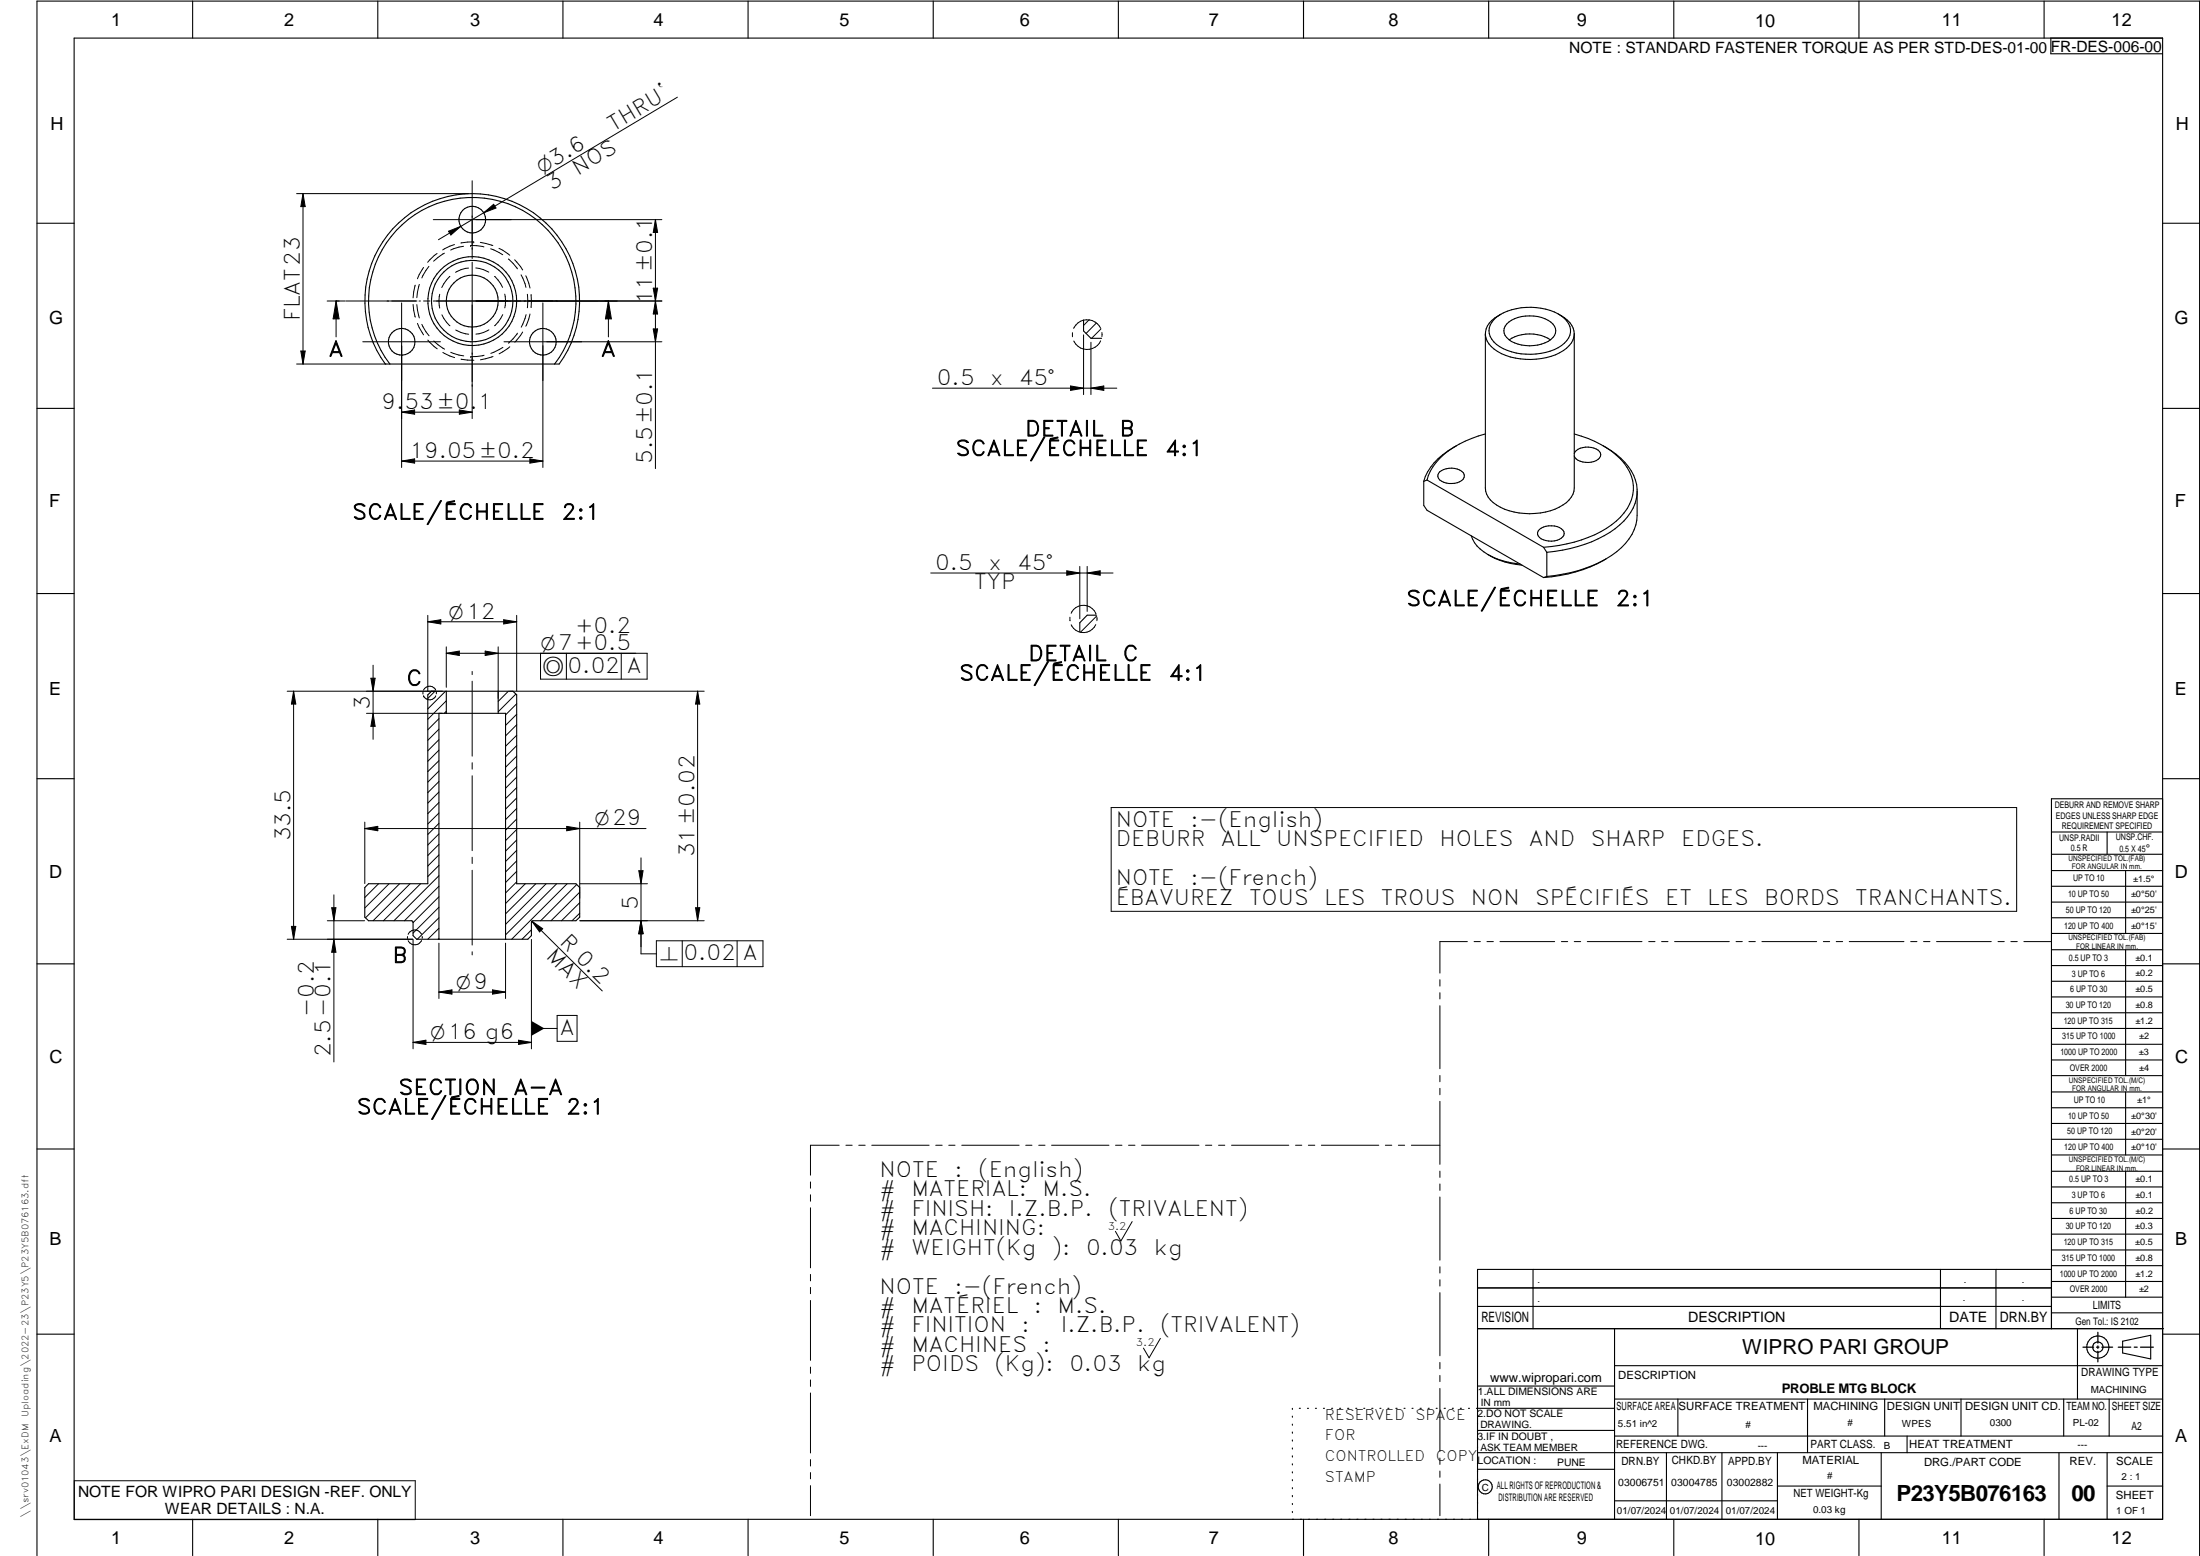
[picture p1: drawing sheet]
<svg xmlns="http://www.w3.org/2000/svg" width="594mm" height="420mm" viewBox="0 0 594 420" stroke-linecap="round" stroke-linejoin="round" font-family="sans-serif">
<g fill="none" stroke="#000" stroke-width=".3">
<path d="M20 10.3h564v400h-564zM52 .3v10M102 .3v10M152 .3v10M202 .3v10M252 .3v10M302 .3v10M352 .3v10M402 .3v10M452 .3v10M502 .3v10M552 .3v10"/>
<path d="M553.8 10.3v4.2h30.2M10 60.3h10M106 61.8a29 29 0 0 1 39.8-3 29 29 0 0 1 5.2 39.5h-47a29 29 0 0 1 2-36.5zM584 60.3h10M149.8 98.3a28 28 0 0 0-3.4-37.6 28 28 0 0 0-37.8 0 28 28 0 0 0-3.3 37.6M292.6 86.4v3l2 2h2.9M401.1 90.1v41.7a6 6 0 0 0 4 5.1 18.4 18.4 0 0 0 17-.5 5.8 5.8 0 0 0 3-4.6v-41.7M403.4 86.3a14.9 14.9 0 0 1 12.7-3.1 9.6 9.6 0 0 1 7.8 4.9 4.5 4.5 0 0 1-2.2 5.2 16.6 16.6 0 0 1-17.6-.3 4.3 4.3 0 0 1-.7-6.7zM405.3 84.8a5.9 5.9 0 0 0-4 6.5 8.9 8.9 0 0 0 6.5 5.1 19 19 0 0 0 14.4-1.7 5.6 5.6 0 0 0 2.9-4.6M406.9 87.5a10 10 0 0 1 12.4 0 2.67 2.67 0 0 1-.5 4.2 10.3 10.3 0 0 1-11.3 0 2.7 2.7 0 0 1-.6-4.2zM418.7 91.8a10.4 10.4 0 0 0-11.2 0M420.9 84.8a6.5 6.5 0 0 1 4.2 5.3"/>
<path d="M10 110.3h10M401.1 117.2a30.2 30.2 0 0 0-10 4.6M425.1 117.2a26.7 26.7 0 0 1 13.5 7.9 10.4 10.4 0 0 1-1 14.5 29.7 29.7 0 0 1-16.6 7.7l-4.2 .5M584 110.3h10M384.5 130v6.5l.9 1.3 31.4 18.2M385.4 129.6l-.9 .4M385.4 129.6l31.4 18.2M388.7 127.4a5.1 5.1 0 0 1 6.4 .2 1.61 1.61 0 0 1-.9 2.5 5 5 0 0 1-5.8-.9 1.38 1.38 0 0 1 .3-1.8zM391.1 121.7a15.3 15.3 0 0 0-6.6 8.3M391.1 121.8a14.8 14.8 0 0 0-5.7 7.8M393.3 120.4l-2.2 1.3M425.1 122.5a4 4 0 0 1 4.6-1.7 2.33 2.33 0 0 1 2.5 2.4 4.4 4.4 0 0 1-5.5 1.3 2.32 2.32 0 0 1-1.6-1.4"/>
<path d="M432.9 120.4a16.5 16.5 0 0 1 9.1 10.5l.1 8.2a12.7 12.7 0 0 1-5.5 9.9l-3 2M442.1 133.4a13.5 13.5 0 0 1-6 9.4 37 37 0 0 1-18.4 6.3M397.3 144.7a8.9 8.9 0 0 0 4.5 5M401.8 149.7a21.7 21.7 0 0 0 8.7 2.6M401.8 149.7a20.5 20.5 0 0 0 9.2 2.9M415.7 143a5.2 5.2 0 0 1 6.4 .2 1.57 1.57 0 0 1-1 2.4 5.4 5.4 0 0 1-5.4-.5 1.37 1.37 0 0 1 0-2.1zM416.8 147.8l.9 1.3M417.7 155.7l-.9 .3M417.7 149.1v6.6M433.6 151a37.4 37.4 0 0 1-16.8 5M433.6 151a39 39 0 0 1-15.9 4.7M10 160.3h10"/>
<path d="M296.1 166.1h-2.5l-2 2v2.5M584 160.3h10M115.5 187.6l1-1h22l1 1v51h16l1 1v8l-1 1h-11.6l-.4 .4v3.6l-1 1h-30l-1-1v-3.6l-.4-.4h-11.6l-1-1v-8l1-1h16zM120.5 186.6v6M134.5 186.6v6M10 210.3h10M584 215.7h-30v143.1M584 210.3h10M554 224.7h30M554 230.7h30M554 235.1h30M554 239.3h30"/>
<path d="M569 224.7v6M574 235.1v17M118.5 253.6v-61h18v61M554 243.6h30M554 247.8h30M554 252.1h30M554 256.5h30M574 256.5v33.9M10 260.3h10M554 260.7h30M554 265h30M554 269.2h30"/>
<path d="M554 273.5h30M554 277.7h30M584 260.3h10M554 282h30M554 286.2h30M554 290.4h30M554 294.9h30M554 299.1h30M574 294.9v17M10 310.3h10M554 303.4h30M554 307.6h30"/>
<path d="M554 311.9h30M554 316.3h30M574 316.3v34M584 310.3h10M554 320.5h30M554 324.8h30M554 329h30M554 333.2h30M554 337.5h30M399 358.8h185.2M399 352.8h155M399 347.8h155"/>
<path d="M414 342.8v16M436 358.8v51.5M524 342.8v16M539 342.8v16M554 341.8h30M554 346h30M554 350.3h30M554 354.5h30M554 342.8h-155v67.5M561 358.8v19M10 360.3h10M399 374.3h37"/>
<path d="M436 377.8h148M453.1 377.8v10M488.1 377.8v14.5M508.9 377.8v10M529.5 377.8v10M557.3 377.8v10M569.5 377.8v10M573.2 362.2l7.6-1.6v6.3l-7.6-1.6zM584 368.8h-148M584 360.3h10M349 380.3v.3M349 382.4v.3"/>
<path d="M349 384.6v.3M349 386.7v.3M349 388.8v.3M349 391v.3M349 393.1v.3M349 395.3v.3M349 397.4v.3M349 399.5v.3M350.9 380.3h.2M353.1 380.3h.2M355.2 380.3h.3M357.4 380.3h.3"/>
<path d="M359.6 380.3h.3M361.7 380.3h.3M363.9 380.3h.3M366.1 380.3h.3M368.3 380.3h.2M370.4 380.3h.3M372.6 380.3h.3M374.8 380.3h.3M376.9 380.3h.4M379.1 380.3h.3M381.3 380.3h.3M383.4 380.3h.4"/>
<path d="M385.6 380.3h.3M387.8 380.3h.3M390 380.3h.3M392.2 380.3h.3M394.3 380.3h.3M396.5 380.3h.3M398.7 380.3h37.3M399 396.7h37M399 392.3h185M399 386.2h37M436 387.8h148M450 392.3v18"/>
<path d="M465 392.3v18M480 392.3v18M508 392.3v18M515 387.8v4.5M556 392.3v18M569 392.3v18M52 410.3v9.7M102 410.3v9.7M152 410.3v9.7M202 410.3v9.7M252 410.3v9.7M302 410.3v9.7"/>
<path d="M349 401.7v.3M349 403.8v.4M349 406v.3M349 408.1v.3M352 410.3v9.7M402 410.3v9.7M436 405.3h44M452 410.3v9.7M480 401.3h28M502 410.3v9.7M552 410.3v9.7M569 401.3h15"/>
<path d="M10 420v-419.7h584v419.7"/>
<circle cx="127.5" cy="59.3" r="3.6"/>
<circle cx="108.5" cy="92.3" r="3.6"/>
<circle cx="127.5" cy="81.3" r="11"/>
<circle cx="127.5" cy="81.3" r="7"/>
<circle cx="127.5" cy="81.3" r="12"/>
<circle cx="146.6" cy="92.3" r="3.6"/>
<circle cx="566.5" cy="363.7" r="1.39"/>
<circle cx="566.5" cy="363.8" r="3"/>
<circle cx="401.1" cy="401.5" r="1.9"/>
</g>
<g fill="none" stroke="#000" stroke-width=".27">
<path d="M182.9 26.2l-64.5 38.5M80.1 52.3h46.4M81.8 52.3v46M81.8 52.3l.6 3.5h-1.2zM117 59.3h61.7M127.5 48.8v21M130.6 57.4l2.7-2.2 .6 1zM177 59.3v67.2M177 59.3l.6 3.5h-1.2zM112.1 77l-.6 3.4M113.2 76.8l-.6 3.6M114.4 72.2l-1.7 3.1"/>
<path d="M115.8 71.9l-1.9 3.2M118 68.5l-2.5 2.3M118.7 79.5a8.3 8.3 0 0 0 0 3.7M120 68.4l-2.9 2.1M121.1 62.4l3.3-1.3-2.7 2.4zM121.5 74.6l-.9 1-1.3 2M122.7 66l-3.2 1.5M125.2 66.5l-1.3 .2-2.2 .8M126.5 72.4a7.6 7.6 0 0 0-3.5 1.1M127.1 66.3h.1M127.1 66.3l3.6 .4M127.5 70.8v42.2"/>
<path d="M127.9 65.3h.1M127.9 65.3l-3.4 .3M128.5 72.3a8.5 8.5 0 0 1 3.5 1.2M129.7 65.4l3.4 .9M132.5 67.2l3.3 1.6M133.6 74.6l.9 1 1.2 2M134.7 67.1l3 1.8M136.3 79.4a8.3 8.3 0 0 1 0 3.7M137.3 69.9l2.4 2.7M139 70.1l2.1 2.8M140.7 74.2l1.3 3.4M142 74.5l1.1 3.3"/>
<path d="M142.4 79.5v3.6M143.4 79.5v3.5M176.4 77.8h1.2l-.6 3.5zM80.1 98.3h24.1M81.2 94.8h1.2l-.6 3.5zM88.3 81.3h4.9M90.8 81.3l.8 4.8h-1.6zM90.8 81.3v9.7M93.4 81.3h19.2M98 92.3h20.9M108.5 81.8v44.4M111.5 82.2l.6 3.4"/>
<path d="M112.6 82.3l.6 3.6M112.7 87.3l1.7 3.1M113.2 81.3h.3M113.9 87.6l2 3.1M114.4 81.3h1.7M115.5 91.8l2.6 2.4M117.1 92.1l3 2.2M119.3 85l1.3 2 .9 1M119.6 95.2l3.2 1.4M121.7 95.1l2.2 .8 1.3 .2M123.1 89.1a8.5 8.5 0 0 0 3.5 1.2M124.5 97l3.5 .3"/>
<path d="M127.1 96.3h.1M130.7 95.9l-3.6 .4M132 89.1a7.6 7.6 0 0 1-3.5 1.1M133.1 96.3l-3.4 .9M135.8 85l-1.3 2-.9 1M135.8 93.8l-3.3 1.6M136.1 92.3h42.6M137.7 93.6l-2.9 1.9M139.7 90l-2.4 2.7M141.1 89.7l-2.1 2.7M142.1 85l-1.3 3.3M143.1 84.8l-1.1 3.3"/>
<path d="M146.6 81.8v44.4M164.3 81.3l.8 4.8h-1.6zM164.3 81.3v9.7M176.4 88.8h1.2l-.6 3.5zM177 81.3l.6 3.5h-1.2zM178.7 81.3h-61.7M289.6 89.8v1.1M292.6 90.4v16.2M294.1 86.4l-1.5 1.5M294.6 92.4v14.2M296.1 87.2l-2.8 2.8M297.2 88.6a4 4 0 0 0-3.6-2.2 4 4 0 0 0-3.7 2.3"/>
<path d="M297.2 92a4 4 0 0 1-3.6 2.4 4 4 0 0 1-3.6-2.3M297.3 88.8l-2.5 2.6M297.6 89.8v1.1M108.5 111.3h19M108.5 111.3l3.5-.6v1.1zM124 110.7l3.5 .6-3.5 .5zM251.8 104.8h49.8M289.1 104.2l3.5 .6-3.5 .6zM294.6 104.8l3.5-.6v1.2zM108.5 124.5h38.1M108.5 124.5l3.5-.6v1.2zM143.1 123.9l3.5 .6-3.5 .6z"/>
<path d="M251.3 154.7h49.3M288.1 154.1l3.5 .6-3.5 .6zM291.6 153v14.1M293.6 154.7l3.5-.6v1.2zM293.6 153v12.1M100.7 179.6v20M115.5 166.2v20.4M115.5 167.9l3.5-.6v1.2zM115.5 167.9h24M120.5 174.7v10.9M120.5 176.4l3.5-.6v1.2zM120.5 176.4h54.2v7h-28.7v-7"/>
<path d="M131 175.8l3.5 .6-3.5 .6zM134.5 174.7v13.9M136 167.3l3.5 .6-3.5 .6zM139.5 166.2v20.4M152.9 176.4v7M167.8 176.4v7M288.9 166.7l.1 .9M289.3 165.6a3.6 3.6 0 0 1 3.3-2.2 3.6 3.6 0 0 1 3.3 2.2M295.9 165.6h.1M295.9 168.7a3.6 3.6 0 0 1-3.3 2.1 3.6 3.6 0 0 1-3.3-2.1M296.2 166.3l-4.4 4.4M296.2 166.6v1"/>
<path d="M77.5 186.6h42M79.3 186.6v67M79.3 186.6l.6 3.5h-1.2zM99 192.6h20.5M100.2 183.1h1.1l-.6 3.5zM100.7 192.6l.6 3.5h-1.1zM114.2 186.9v.5M114.3 186.4a1.81 1.81 0 0 1 1.7-1.1 1.81 1.81 0 0 1 1.6 1.1M114.4 187.9h.1M117.5 186.6l-2 2M117.7 187.9a1.8 1.8 0 0 1-1.7 1.1 1.8 1.8 0 0 1-1.6-1.1M117.8 186.9v.5"/>
<path d="M118.5 194.1l-3 3M118.5 196.9l-3 3M118.5 199.7l-3 3M120.3 186.6l-4.8 4.8M120.5 189.2l-5 5M120.5 192.1l-.5 .5M127.5 181.3v.9M127.5 183.9v20.3M137.3 186.6l-2.8 2.8M137.6 186.6h52.6M139.3 187.4l-4.8 4.8M139.5 190l-3 3"/>
<path d="M139.5 192.9l-3 3M139.5 195.7l-3 3M139.5 198.5l-3 3M188.4 186.6v62M188.4 186.6l.6 3.5h-1.2zM118.5 202.6l-3 3M118.5 205.4l-3 3M118.5 208.2l-3 3M118.5 211l-3 3M118.5 213.9l-3 3M118.5 216.7l-3 3M118.5 219.5l-3 3"/>
<path d="M127.5 206v1.7M127.5 209.5v20.2M139.5 201.3l-3 3M139.5 204.2l-3 3M139.5 209.8l-3 3.1M139.5 215.5l-3 3M139.5 218.3l-3 3M139.5 207l-3 3M139.5 212.7l-3 2.9M300.1 218.1h244.5v28h-244.5zM98.5 222v16.6M98.5 223.7l3.5-.6v1.2z"/>
<path d="M98.5 223.7h75.9M102.2 238.6l-3.7 3.8M105.1 238.6l-6.6 6.6M107.9 238.6l-9.2 9.2M110.7 238.6l-10 10M113.6 238.6l-10.1 10M118.5 236.5l-12.1 12.1M118.5 239.3l-9.3 9.3M118.5 222.3l-3 3M118.5 225.2l-3 3M118.5 228l-3 3M118.5 230.8l-3 3"/>
<path d="M118.5 233.7l-3 3M127.5 231.5v1.7M127.5 235v20.2M139.5 221.1l-3 3.1M139.5 224l-3 3M139.5 232.5l-3 3M139.5 226.8l-3 3M139.5 229.6l-3 3M139.5 235.3l-3 3M139.5 238.1l-3 3M141.9 238.6l-5.4 5.4M144.7 238.6l-8.2 8.2"/>
<path d="M147.5 238.6l-11 11M150.3 238.6l-13.8 13.8M153 223.1l3.5 .6-3.5 .6zM153.2 238.6l-15 15M155.7 238.8l-9.7 9.8M156.5 222v20.6M156.6 238.6h18.2M172.5 235.1h1.1l-.5 3.5zM173.1 231.6v26h4.1M77.5 253.6h34M78.7 250.1h1.2l-.6 3.5zM88.4 248.6h10.1"/>
<path d="M89.6 245.1h1.1l-.5 3.5zM90.2 241.6v45.2M90.2 253.6l.5 3.5h-1.1zM110.1 252.9v.5M111.5 253.7v29.5M113.8 254a1.99 1.99 0 0 1-1.8 1.1 1.99 1.99 0 0 1-1.8-1.1M113.8 252.3a1.96 1.96 0 0 0-1.8-1.2 1.96 1.96 0 0 0-1.8 1.2M114 252.9v.5M118.5 254.7v14.9M118.5 247.8l-5.8 5.8M118.5 242.1l-7 7M118.5 245l-7 7"/>
<path d="M118.5 250.7l-3 2.9M118.5 253.4l-.1 .2M127.5 257v.9M136.5 254.7v14.9M143.5 253.7v29.5M143.5 251.1l-2.5 2.5M143.6 248.8l3 2-.9 .8zM143.6 248.8l19 18.8M156.5 240.9l-7.7 7.7M156.5 243.8l-4.9 4.8M156.5 246.6l-2 2M156.6 248.6h33.6"/>
<path d="M173.1 248.6l.5 3.5h-1.1zM177.2 254h28.8v7h-28.8zM184.2 254v7M187.8 245.1h1.2l-.6 3.5zM199 254v7M396.2 254.3h-7.4v8.5M398.1 254.3h1.6M401.5 254.3h1.8M405 254.3h14.8M421.6 254.3h1.7M425.1 254.3h1.7M428.6 254.3h14.8"/>
<path d="M445.2 254.3h1.7M448.7 254.3h1.7M452.2 254.3h14.8M468.8 254.3h1.7M472.3 254.3h1.7M475.8 254.3h14.8M492.4 254.3h1.7M495.8 254.3h1.8M499.4 254.3h14.7M516 254.3h1.6M519.4 254.3h1.8M522.9 254.3h14.8"/>
<path d="M539.5 254.3h1.7M543 254.3h1.7M546.5 254.3h7.4M118.5 267.9h18M118.5 267.9l3.5-.6v1.1zM133 267.3l3.5 .6-3.5 .5zM143.5 277.7h6.9M150.4 274.2h5.4v7h-5.4zM388.8 264.5v1.8M388.8 268.1v1.6M388.8 271.6v17M111.5 281.5l3.5-.6v1.1z"/>
<path d="M111.5 281.5h32M140 280.9l3.5 .6-3.5 .5zM388.8 290.4v1.7M388.8 293.9v1.7M388.8 297.4v17M218.9 319.2v1.6M226.6 309.2h-7.7v8.1M228.4 309.2h1.7M231.9 309.2h1.7M235.4 309.2h15.5M252.7 309.2h1.7M256.2 309.2h1.7"/>
<path d="M259.7 309.2h15.5M277 309.2h1.7M280.5 309.2h1.7M284 309.2h15.5M301.2 309.2h1.8M304.8 309.2h1.7M308.3 309.2h15.5M325.5 309.2h1.7M329.1 309.2h1.6M332.6 309.2h15.4M349.8 309.2h1.7M353.3 309.2h1.7"/>
<path d="M356.8 309.2h15.5M374.1 309.2h1.7M377.6 309.2h1.7M381.1 309.2h7.7M388.8 316.2v1.7M388.8 319.7v1.7M218.9 322.6v1.8M218.9 326.1v16.2M305.7 329.9l-3 5.2-1.5-2.6M388.8 323.2v17.1M218.9 344.1v1.8M218.9 347.6v1.7"/>
<path d="M218.9 351.2v16.1M388.8 342.1v1.6M388.8 345.6v1.7M388.8 349v17.1M218.9 369.1v1.7M218.9 372.6v1.8M218.9 376.1v16.2M313.3 361.4l-3 5.2-1.5-2.6M388.8 367.9v1.7M388.8 371.4v1.7M388.8 374.9v17M20.1 399.8h92v10.5h-92z"/>
<path d="M218.9 394.1v1.8M218.9 397.6v1.7M388.8 393.7v1.7M388.8 397.2v1.7M218.9 401.2v8.1M388.8 400.7v8.6"/>
</g>
<path d="M566.5 359.7v3M562.5 363.8h2.9M566.1 363.8h.7M566.5 363.4v.7M566.5 364.9v2.8M567.6 363.8h2.9M572 363.8h3.4M576.3 363.8h.8M578 363.8h3.5" fill="none" stroke="#000" stroke-width=".34"/>
<g fill="#000">
<path d="M81.8 52.3l.6 3.5h-1.2zM130.6 57.4l2.7-2.2 .6 1zM121.1 62.4l3.3-1.3-2.7 2.4zM177 59.3l.6 3.5h-1.2zM176.4 77.8h1.2l-.6 3.5zM81.2 94.8h1.2l-.6 3.5zM90.8 81.3l.8 4.8h-1.6zM164.3 81.3l.8 4.8h-1.6zM177 81.3l.6 3.5h-1.2zM176.4 88.8h1.2l-.6 3.5zM108.5 111.3l3.5-.6v1.1zM124 110.7l3.5 .6-3.5 .5z"/>
<path d="M289.1 104.2l3.5 .6-3.5 .6zM294.6 104.8l3.5-.6v1.2zM108.5 124.5l3.5-.6v1.2zM143.1 123.9l3.5 .6-3.5 .6zM288.1 154.1l3.5 .6-3.5 .6zM293.6 154.7l3.5-.6v1.2zM115.5 167.9l3.5-.6v1.2zM120.5 176.4l3.5-.6v1.2zM131 175.8l3.5 .6-3.5 .6zM136 167.3l3.5 .6-3.5 .6zM79.3 186.6l.6 3.5h-1.2zM100.2 183.1h1.1l-.6 3.5z"/>
<path d="M100.7 192.6l.6 3.5h-1.1zM188.4 186.6l.6 3.5h-1.2zM98.5 223.7l3.5-.6v1.2zM153 223.1l3.5 .6-3.5 .6zM172.5 235.1h1.1l-.5 3.5zM78.7 250.1h1.2l-.6 3.5zM90.2 253.6l.5 3.5h-1.1zM89.6 245.1h1.1l-.5 3.5zM143.6 248.8l3 2-.9 .8zM173.1 248.6l.5 3.5h-1.1zM187.8 245.1h1.2l-.6 3.5zM118.5 267.9l3.5-.6v1.1z"/>
<path d="M133 267.3l3.5 .6-3.5 .5zM143.5 275.7l3.5 2-3.5 2zM111.5 281.5l3.5-.6v1.1zM140 280.9l3.5 .6-3.5 .5z"/>
</g>
<g font-size="6">
<text x="512.1" y="405.2">P23Y5B076163</text>
<text x="559.4" y="405.2">00</text>
</g>
<g font-size="5.7">
<text x="165.6" y="35.6" transform="rotate(-31 165.6 35.6)">THRU`</text>
<text x="156" y="47.5" transform="rotate(-31 156 47.5)">NOS</text>
<text x="149" y="51.6" transform="rotate(-31 149 51.6)">3</text>
<text x="176.1" y="82.2" transform="rotate(-90 176.1 82.2)">11±0.1</text>
<text x="80.9" y="86.8" transform="rotate(-90 80.9 86.8)">FLAT23</text>
<text x="88.7" y="96.2">A</text>
<text x="162.3" y="96.2">A</text>
<text x="253" y="103.9">0.5</text>
<text x="267.4" y="103.9">x</text>
<text x="275.2" y="103.9">45°</text>
<text x="103" y="110.4">9.53±0.1</text>
<text x="276.8" y="117.8">DETAIL</text>
<text x="302.3" y="117.8">B</text>
<text x="110.6" y="123.6">19.05±0.2</text>
<text x="176.1" y="125.3" transform="rotate(-90 176.1 125.3)">5.5±0.1</text>
<text x="258.1" y="123.1">SCALE/ÉCHELLE</text>
<text x="314.6" y="123.1">4:1</text>
<text x="95.1" y="140.3">SCALE/ÉCHELLE</text>
<text x="151.7" y="140.3">2:1</text>
<text x="252.6" y="153.8">0.5</text>
<text x="266.9" y="153.8">x</text>
<text x="274.7" y="153.8">45°</text>
<text x="263.1" y="159.1">TYP</text>
<text x="379.8" y="163.6">SCALE/ÉCHELLE</text>
<text x="436.3" y="163.6">2:1</text>
<text x="155.3" y="171">+0.2</text>
<text x="277.7" y="178.5">DETAIL</text>
<text x="303.2" y="178.5">C</text>
<text x="109.8" y="185.1">C</text>
<text x="153.3" y="181.7">0.02 A</text>
<text x="259" y="183.7">SCALE/ÉCHELLE</text>
<text x="315.6" y="183.7">4:1</text>
<text x="99.9" y="191.6" transform="rotate(-90 99.9 191.6)">3</text>
<text x="78.4" y="227.2" transform="rotate(-90 78.4 227.2)">33.5</text>
<text x="301.3" y="223.3">NOTE</text>
<text x="321.5" y="223.3">:-(English)</text>
<text x="187.5" y="231.5" transform="rotate(-90 187.5 231.5)">31±0.02</text>
<text x="301.3" y="228.6">DEBURR</text>
<text x="329.7" y="228.6">ALL</text>
<text x="344.6" y="228.6">UNSPECIFIED</text>
<text x="388.7" y="228.6">HOLES</text>
<text x="412.9" y="228.6">AND</text>
<text x="429.6" y="228.6">SHARP</text>
<text x="454" y="228.6">EDGES.</text>
<text x="301.3" y="239.1">NOTE</text>
<text x="321.5" y="239.1">:-(French)</text>
<text x="172.2" y="245.6" transform="rotate(-90 172.2 245.6)">5</text>
<text x="301.3" y="244.3">ÉBAVUREZ</text>
<text x="337.3" y="244.3">TOUS</text>
<text x="357.6" y="244.3">LES</text>
<text x="372.9" y="244.3">TROUS</text>
<text x="397.2" y="244.3">NON</text>
<text x="414.6" y="244.3">SPÉCIFIÉS</text>
<text x="449.6" y="244.3">ET</text>
<text x="461" y="244.3">LES</text>
<text x="476.4" y="244.3">BORDS</text>
<text x="501" y="244.3">TRANCHANTS.</text>
<text x="150.9" y="254.7" transform="rotate(45 150.9 254.7)">R 0.2</text>
<text x="106" y="260">B</text>
<text x="147.2" y="258.4" transform="rotate(45 147.2 258.4)">MAX</text>
<text x="184.6" y="259.3">0.02 A</text>
<text x="84.7" y="274.7" transform="rotate(-90 84.7 274.7)">-0.2</text>
<text x="151.2" y="279.4">A</text>
<text x="89.3" y="285.5" transform="rotate(-90 89.3 285.5)">2.5-0.1</text>
<text x="107.6" y="295.6">SECTION</text>
<text x="138.6" y="295.6">A-A</text>
<text x="96.3" y="300.9">SCALE/ÉCHELLE</text>
<text x="152.9" y="300.9">2:1</text>
<text x="237.5" y="317.8">NOTE</text>
<text x="257.7" y="317.8">:</text>
<text x="264.1" y="317.8">(English)</text>
<text x="237.5" y="323">#</text>
<text x="246.1" y="323">MATERIAL:</text>
<text x="281.5" y="323">M.S.</text>
<text x="237.5" y="328.3">#</text>
<text x="246.1" y="328.3">FINISH:</text>
<text x="272.4" y="328.3">I.Z.B.P.</text>
<text x="299.3" y="328.3">(TRIVALENT)</text>
<text x="237.5" y="333.5">#</text>
<text x="246.1" y="333.5">MACHINING:</text>
<text x="237.5" y="338.8">#</text>
<text x="246.1" y="338.8">WEIGHT(Kg</text>
<text x="284" y="338.8">):</text>
<text x="293.3" y="338.8">0.03</text>
<text x="311.6" y="338.8">kg</text>
<text x="237.5" y="349.3">NOTE</text>
<text x="257.7" y="349.3">:-(French)</text>
<text x="237.5" y="354.5">#</text>
<text x="237.5" y="359.8">#</text>
<text x="246.1" y="359.8">FINITION</text>
<text x="246.1" y="354.5">MATÉRIEL</text>
<text x="275.8" y="359.8">:</text>
<text x="279.2" y="354.5">:</text>
<text x="285.6" y="354.5">M.S.</text>
<text x="286.4" y="359.8">I.Z.B.P.</text>
<text x="313.3" y="359.8">(TRIVALENT)</text>
<text x="237.5" y="365">#</text>
<text x="246.1" y="365">MACHINES</text>
<text x="281.5" y="365">:</text>
<text x="237.5" y="370.3">#</text>
<text x="246.1" y="370.3">POIDS</text>
<text x="268.5" y="370.3">(Kg):</text>
<text x="288.8" y="370.3">0.03</text>
<text x="307.1" y="370.3">kg</text>
</g>
<text font-size="5.6" x="470.5" y="365.5">WIPRO PARI GROUP</text>
<g font-size="5.4">
<text x="146.3" y="47.1" transform="rotate(-31 146.3 47.1)">O3.6</text>
<text x="121.2" y="167">O12</text>
<text x="146" y="175.5">O7+0.5</text>
<text x="146.6" y="181.7">a</text>
<text x="160.6" y="222.8">O29</text>
<text x="178.3" y="259.3">n</text>
<text x="123.2" y="267">O9</text>
<text x="116.2" y="280.6">O16 g6</text>
</g>
<g font-size="4.9">
<text x="30" y="6.9">1</text>
<text x="76.7" y="6.9">2</text>
<text x="127" y="6.9">3</text>
<text x="176.5" y="6.9">4</text>
<text x="226.7" y="6.9">5</text>
<text x="275.4" y="6.9">6</text>
<text x="326.4" y="6.9">7</text>
<text x="375" y="6.9">8</text>
<text x="425.8" y="6.9">9</text>
<text x="473.9" y="7.3">10</text>
<text x="524.3" y="6.9">11</text>
<text x="570.2" y="6.9">12</text>
<text x="13.6" y="35.1">H</text>
<text x="587.6" y="35.1">H</text>
<text x="13.2" y="87.5">G</text>
<text x="587.2" y="87.5">G</text>
<text x="13.2" y="137">F</text>
<text x="587.2" y="137">F</text>
<text x="13.2" y="187.6">E</text>
<text x="587.2" y="187.6">E</text>
<text x="13.2" y="237">D</text>
<text x="587.2" y="237">D</text>
<text x="13.4" y="287.1">C</text>
<text x="587.4" y="287.1">C</text>
<text x="13.4" y="336.2">B</text>
<text x="587.4" y="336.2">B</text>
<text x="13.4" y="389.3">A</text>
<text x="587.4" y="389.3">A</text>
<text x="30" y="416.9">1</text>
<text x="76.7" y="416.9">2</text>
<text x="127" y="416.9">3</text>
<text x="176.5" y="416.9">4</text>
<text x="226.7" y="416.9">5</text>
<text x="275.4" y="416.9">6</text>
<text x="326.4" y="416.9">7</text>
<text x="375" y="416.9">8</text>
<text x="425.8" y="416.9">9</text>
<text x="473.9" y="417.3">10</text>
<text x="524.3" y="416.9">11</text>
<text x="570.2" y="416.9">12</text>
</g>
<g font-size="4.2">
<text x="423.7" y="14.3">NOTE : STANDARD FASTENER TORQUE AS PER STD-DES-01-00</text>
<text x="553.8" y="14">FR-DES-006-00</text>
<text x="21.1" y="404.3">NOTE FOR WIPRO PARI DESIGN -REF. ONLY</text>
<text x="44.5" y="408.8">WEAR DETAILS : N.A.</text>
</g>
<g font-size="3.9">
<text x="400" y="357.1">REVISION</text>
<text x="455.9" y="357.1">DESCRIPTION</text>
<text x="526.4" y="357.1">DATE</text>
<text x="540" y="357.1">DRN.BY</text>
<text x="357.8" y="383.3">RESERVED</text>
<text x="382.3" y="383.3">SPACE</text>
<text x="357.8" y="388.9">FOR</text>
<text x="357.8" y="394.5">CONTROLLED</text>
<text x="387.8" y="394.5">COPY</text>
<text x="357.8" y="400">STAMP</text>
</g>
<text font-size="3.6" x="481.2" y="376.1">PROBLE MTG BLOCK</text>
<text font-size="3.5" x="402.4" y="373.3">www.wipropari.com</text>
<g font-size="3.1">
<text x="565.1" y="353.5">LIMITS</text>
<text x="562" y="371.7">DRAWING TYPE</text>
<text x="437" y="372.3">DESCRIPTION</text>
<text x="436.5" y="380.8">SURFACE AREA</text>
<text x="453.3" y="380.8">SURFACE TREATMENT</text>
<text x="489.7" y="380.8">MACHINING</text>
<text x="509.5" y="380.8">DESIGN UNIT</text>
<text x="530.6" y="380.8">DESIGN UNIT CD.</text>
<text x="558" y="380.6">TEAM NO.</text>
<text x="570.3" y="380.7">SHEET SIZE</text>
<text x="575.6" y="386.1">A2</text>
<text x="436.4" y="391.1">REFERENCE DWG.</text>
<text x="437.8" y="395.5">DRN.BY</text>
<text x="451.4" y="395.4">CHKD.BY</text>
<text x="466.6" y="395.5">APPD.BY</text>
<text x="486.7" y="395.4">MATERIAL</text>
<text x="488.9" y="390.9">PART CLASS.</text>
<text x="515.6" y="390.9">HEAT TREATMENT</text>
<text x="519.6" y="395.9">DRG./PART CODE</text>
<text x="558.9" y="395.5">REV.</text>
<text x="571.4" y="395.6">SCALE</text>
<text x="484.3" y="404.2">NET WEIGHT-Kg</text>
<text x="571.4" y="404.7">SHEET</text>
</g>
<text font-size="3" x="579.5" y="230.1">°</text>
<g font-size="2.8">
<text x="299.1" y="332.1">3.2</text>
<text x="560.4" y="357.7">Gen Tol.: IS 2102</text>
<text x="306.7" y="363.6">3.2</text>
<text x="399.1" y="376.6">1.ALL DIMENSIONS ARE</text>
<text x="399" y="382.7">2.DO NOT SCALE</text>
<text x="399" y="388.7">3.IF IN DOUBT ,</text>
<text x="399" y="395.4">LOCATION :</text>
<text x="420.5" y="396">PUNE</text>
<text x="404.2" y="402">ALL RIGHTS OF REPRODUCTION &amp;</text>
<text x="437" y="401.2">03006751</text>
<text x="451.3" y="401.2">03004785</text>
<text x="466.3" y="401.2">03002882</text>
<text x="404.7" y="405.4">DISTRIBUTION ARE RESERVED</text>
</g>
<g font-size="2.7">
<text x="564.6" y="376.2">MACHINING</text>
<text x="399.9" y="379.7">IN mm</text>
<text x="399.7" y="385.7">DRAWING.</text>
<text x="436.9" y="385.4">5.51 in^2</text>
<text x="471.4" y="385.5">#</text>
<text x="498.9" y="385">#</text>
<text x="513.6" y="385.3">WPES</text>
<text x="537.3" y="385.1">0300</text>
<text x="559.7" y="385.1">PL-02</text>
<text x="399.7" y="391.8">ASK TEAM MEMBER</text>
<text x="474.6" y="391.2">---</text>
<text x="508.7" y="391.2">B</text>
<text x="561" y="391.1">---</text>
<text x="493.4" y="399.5">#</text>
<text x="572.8" y="399.7">2 : 1</text>
<text x="400.1" y="402.5">C</text>
<text x="436.6" y="408.7">01/07/2024</text>
<text x="450.9" y="408.8">01/07/2024</text>
<text x="466" y="408.9">01/07/2024</text>
<text x="489.6" y="408.5">0.03 kg</text>
<text x="571.4" y="408.7">1 OF 1</text>
</g>
<g font-size="2.5">
<text x="554.9" y="218.3">DEBURR AND REMOVE SHARP</text>
<text x="555.2" y="221">EDGES UNLESS SHARP EDGE</text>
<text x="556.1" y="227.1">UNSP.RADII</text>
<text x="556.8" y="223.8">REQUIREMENT SPECIFIED</text>
<text x="571.4" y="226.9">UNSP.CHF.</text>
<text x="559.2" y="229.9">0.5 R</text>
<text x="572.3" y="230.1">0.5 X 45</text>
<text x="559.8" y="238">UP TO 10</text>
<text x="576.1" y="238.1">±1.5°</text>
<text x="558.5" y="242.2">10 UP TO 50</text>
<text x="575.5" y="242.3">±0°50'</text>
<text x="557.4" y="250.7">120 UP TO 400</text>
<text x="557.9" y="246.5">50 UP TO 120</text>
<text x="575.5" y="250.7">±0°15'</text>
<text x="575.5" y="246.5">±0°25'</text>
<text x="558.7" y="259.4">0.5 UP TO 3</text>
<text x="559.5" y="263.7">3 UP TO 6</text>
<text x="576.6" y="263.6">±0.2</text>
<text x="576.6" y="259.4">±0.1</text>
<text x="559" y="267.9">6 UP TO 30</text>
<text x="576.6" y="267.9">±0.5</text>
<text x="557.8" y="272.2">30 UP TO 120</text>
<text x="576.6" y="272.2">±0.8</text>
<text x="556.9" y="280.7">315 UP TO 1000</text>
<text x="557.3" y="276.4">120 UP TO 315</text>
<text x="576.6" y="276.4">±1.2</text>
<text x="577.7" y="280.7">±2</text>
<text x="556.4" y="284.9">1000 UP TO 2000</text>
<text x="577.6" y="284.9">±3</text>
<text x="558.9" y="289.2">OVER 2000</text>
<text x="577.7" y="289.3">±4</text>
<text x="560" y="297.9">UP TO 10</text>
<text x="577.1" y="297.9">±1°</text>
<text x="558.5" y="302.1">10 UP TO 50</text>
<text x="575.5" y="302.1">±0°30'</text>
<text x="557.4" y="310.6">120 UP TO 400</text>
<text x="558.2" y="306.3">50 UP TO 120</text>
<text x="575.5" y="310.6">±0°10'</text>
<text x="575.5" y="306.4">±0°20'</text>
<text x="558.8" y="319.2">0.5 UP TO 3</text>
<text x="559.4" y="323.4">3 UP TO 6</text>
<text x="576.6" y="319.2">±0.1</text>
<text x="576.6" y="323.5">±0.1</text>
<text x="558.9" y="327.7">6 UP TO 30</text>
<text x="576.7" y="327.7">±0.2</text>
<text x="557.8" y="332">30 UP TO 120</text>
<text x="576.6" y="332">±0.3</text>
<text x="556.8" y="340.5">315 UP TO 1000</text>
<text x="557.3" y="336.3">120 UP TO 315</text>
<text x="576.6" y="336.3">±0.5</text>
<text x="576.6" y="340.5">±0.8</text>
<text x="415.2" y="346.4">.</text>
<text x="530.3" y="346.5">.</text>
<text x="545.9" y="346.4">.</text>
<text x="556.2" y="344.7">1000 UP TO 2000</text>
<text x="576.6" y="344.7">±1.2</text>
<text x="415.2" y="351.5">.</text>
<text x="530" y="351.3">.</text>
<text x="545.9" y="351.4">.</text>
<text x="558.9" y="349">OVER 2000</text>
<text x="577.6" y="349">±2</text>
</g>
<g font-size="2.4">
<text x="7.7" y="382.7" transform="rotate(-90 7.7 382.7)">Uploading\2022-23\P23Y5\P23Y5B076163.dft</text>
<text x="7.7" y="409.8" transform="rotate(-90 7.7 409.8)">\\srv01043\ExDM</text>
</g>
<g font-size="2.1">
<text x="558.5" y="232.4">UNSPECIFIED TOL.(FAB)</text>
<text x="559.5" y="234.7">FOR ANGULAR IN mm.</text>
<text x="558.6" y="253.9">UNSPECIFIED TOL.(FAB)</text>
<text x="560.7" y="256.3">FOR LINEAR IN mm.</text>
<text x="558.7" y="292.3">UNSPECIFIED TOL.(M/C)</text>
<text x="559.6" y="294.7">FOR ANGULAR IN mm.</text>
<text x="558.7" y="313.7">UNSPECIFIED TOL.(M/C)</text>
<text x="560.6" y="316.1">FOR LINEAR IN mm.</text>
</g>
</svg>
